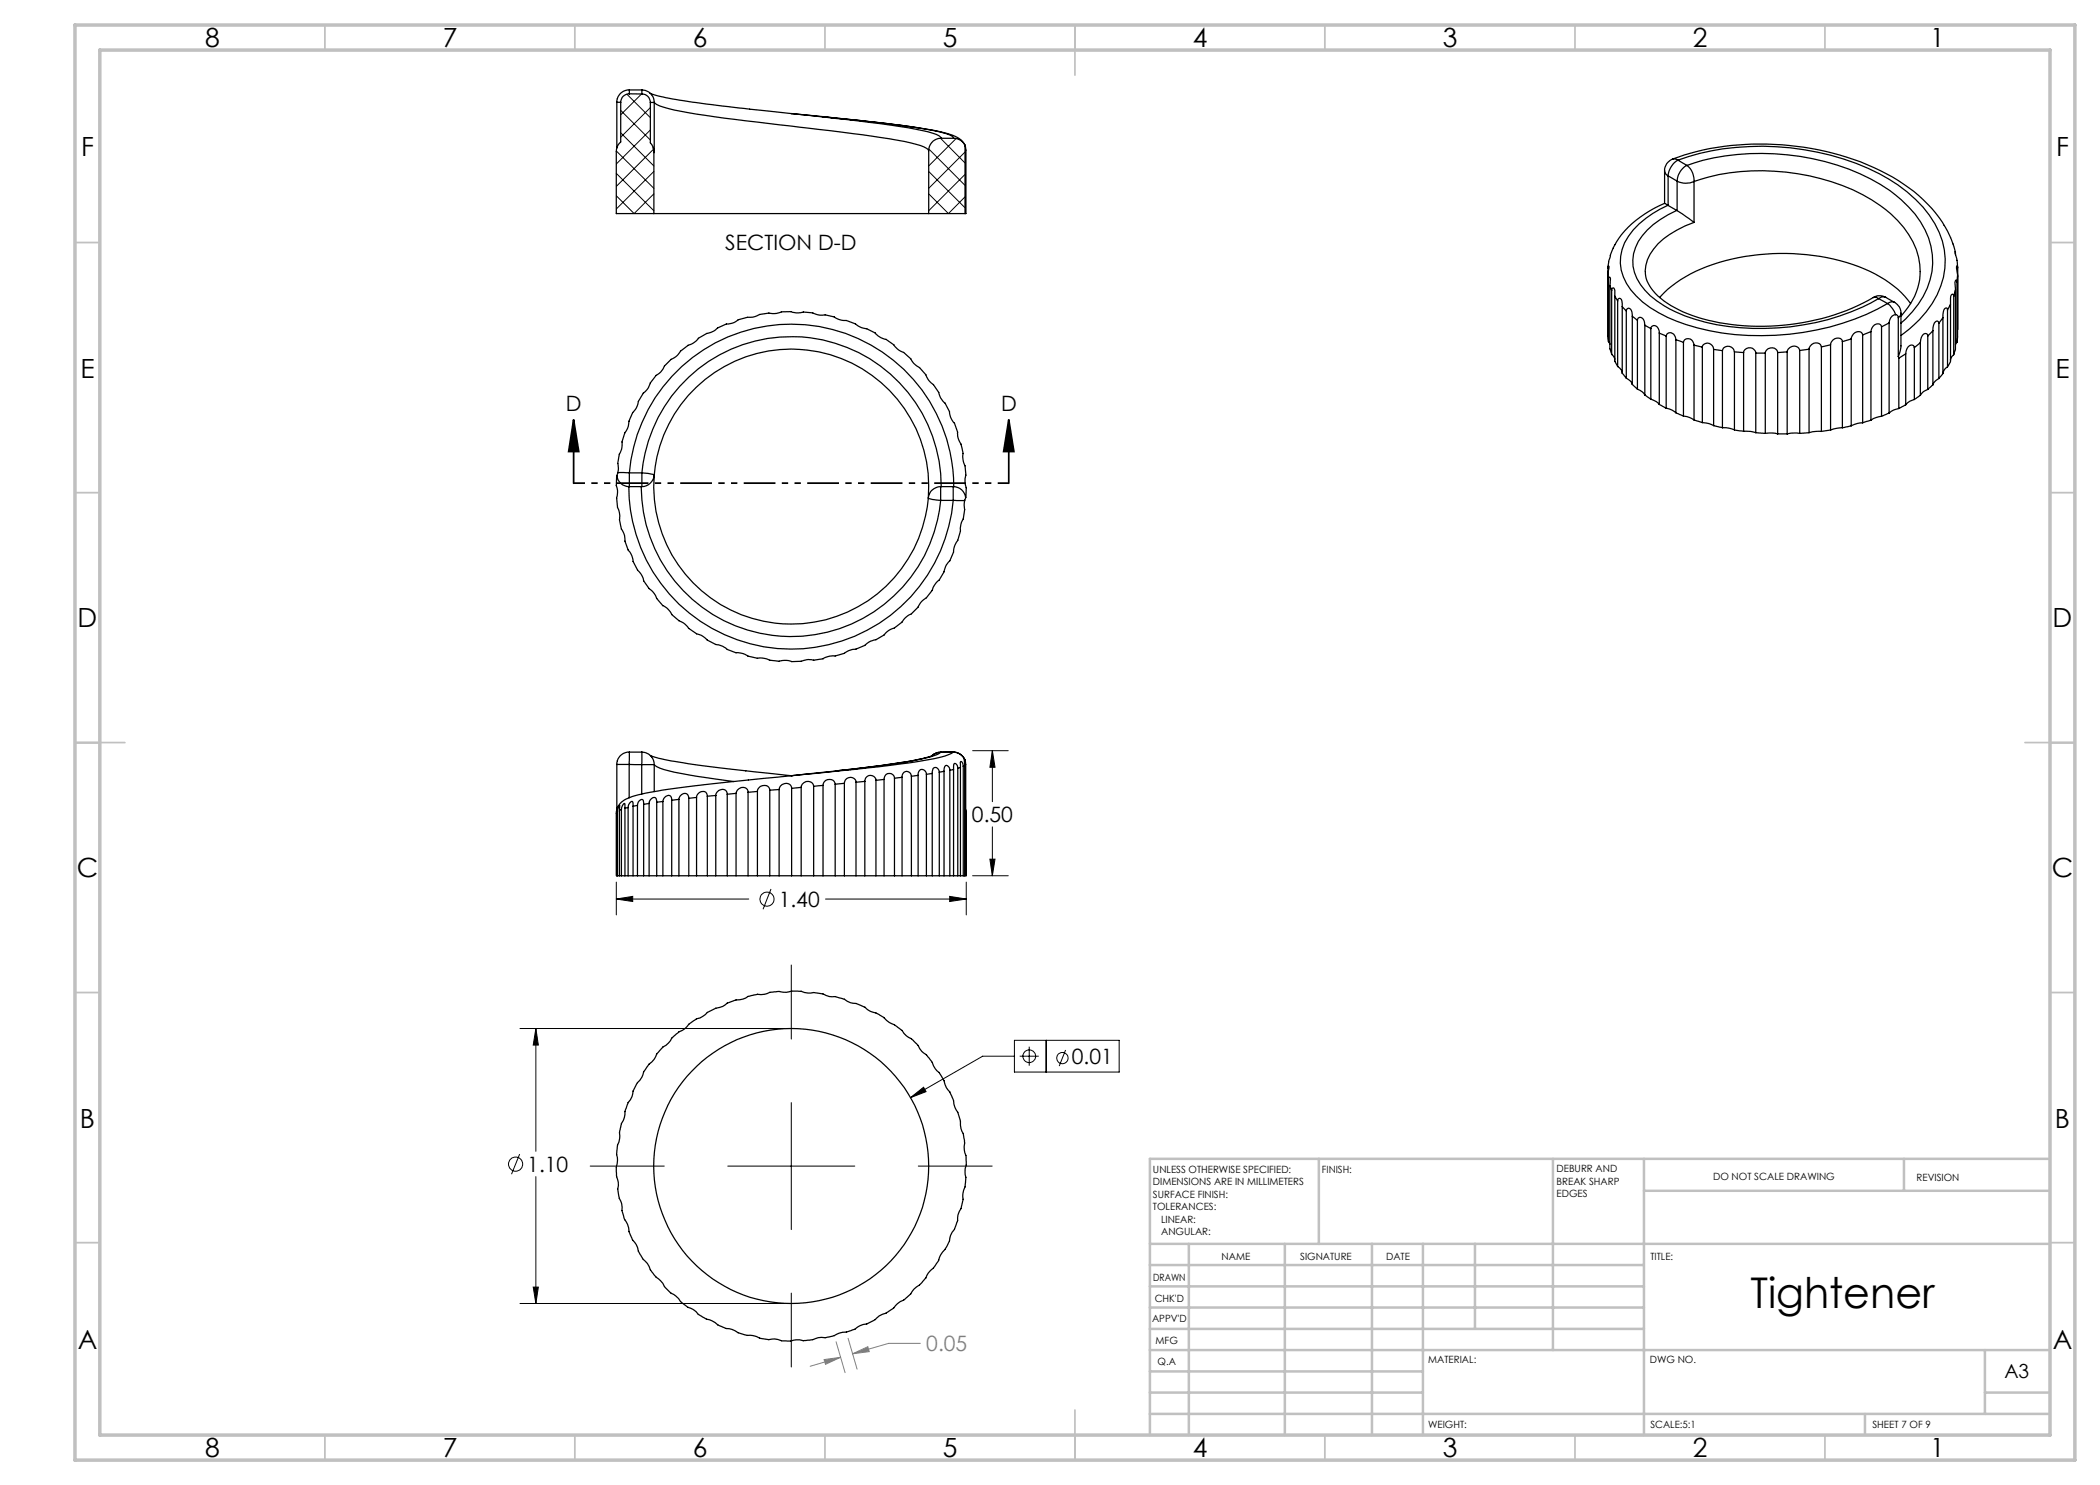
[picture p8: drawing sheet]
<svg xmlns="http://www.w3.org/2000/svg" width="420mm" height="297mm" viewBox="0 0 420 297" stroke-linecap="round" stroke-linejoin="round" font-family="sans-serif">
<g fill="none" stroke="#000" stroke-width=".25">
<path d="M125.9 18a2.41 2.41 0 0 0-2.5 2.5M125.9 18.8a1.69 1.69 0 0 0-1.8 1.7M125.9 18v.8M125.9 18h2.5M125.9 18.8h2.5M128.4 18a2.5 2.5 0 0 1 2.4 2.5M128.4 18.8a1.69 1.69 0 0 1 1.7 1.7M128.4 18v.8M130 18.7a46.6 46.6 0 0 0 10.3 2l9.6 1.1a756.8 756.8 0 0 1 31.6 3.7l4.1 .8a4.2 4.2 0 0 1 2.6 1.4M123.4 20.5h.7M123.4 20.5v9.1M124.1 20.5v7.9a2.42 2.42 0 0 0-.8 1.9v12.4h7.5"/>
<path d="M130.1 20.5v8.1a2.74 2.74 0 0 1 .7 1.7M130.1 20.5h.7M130.6 29.6l.2 .9M130.8 30.3v12.4M130.8 30.3v.2M130.8 20.5a3.5 3.5 0 0 0 2 .9 122.1 122.1 0 0 0 18.6 3l19 2.3a73.5 73.5 0 0 1 14.4 2.7l.8 .5 .1 .3M130.8 20.5v10M158.3 22.7l6.7 .7M158.3 22.7h.1M165 23.4l13.6 1.5a55.8 55.8 0 0 1 11.4 2.1l.7 .7M165.1 23.4l7.4 .8a111.4 111.4 0 0 1 17.5 2.7 4.4 4.4 0 0 1 3 2.2M185.7 30.2v12.5"/>
<path d="M188.2 27.7a2.46 2.46 0 0 0-2.5 2.5M188.2 27.7h2.5M190.7 27.7l.9 .1a2.26 2.26 0 0 1 1.4 1.3M193 29.1l.2 .9v12.7h-7.5M193 29.1h.1M193 29v.1M193 29.1v13.6M332.9 34.1l.2 .6 .5 .5M332.9 34.1v6.6M333.6 35.2l1.8 1M333.6 35.2v5.9M334.5 31.8a54.8 54.8 0 0 1 34.9-.3 36.6 36.6 0 0 1 17.7 11.1l1.4 1.8 1.6 3.1"/>
<path d="M334.5 31.8a2.45 2.45 0 0 0-1.6 2.3M334.5 31.8h.6l.5 .2M335.4 36.2a3.9 3.9 0 0 0 3.4 .1M335.4 36.2v5.9M335.6 32l1.8 1.1M335.6 32a4 4 0 0 0-2 3.2M335.6 32a52.4 52.4 0 0 1 42.2 3.8 22.8 22.8 0 0 1 10.7 12.4 15.4 15.4 0 0 1-3.2 14.1 25.7 25.7 0 0 1-5.1 4.8M337.4 33.1a3.8 3.8 0 0 1 1.4 3.2M337.4 33.1a3.8 3.8 0 0 0-2 3.1M337.4 33.1a48.2 48.2 0 0 1 30-.1 32.4 32.4 0 0 1 15.6 9.8 14.4 14.4 0 0 1-.5 19.5l-2.3 2.3M338.8 36.3a44.5 44.5 0 0 1 35.5 3.7 20.9 20.9 0 0 1 9 9.9 12.6 12.6 0 0 1-3.1 13.3M338.8 36.3v8.2"/>
<path d="M130.8 42.7h54.9M321.6 54.9v12.3l.1 1.1M321.6 54.9l.1 1M321.6 54.9v-1.5l.1-.2 .1 .3-.2 1.4M321.7 55.9l.2-.5 .2 .3-.1 1.4M321.7 55.9v12.4M321.7 52.4l-.1 1.1M322 57.1v12.7l.3 1.1M322 57.1l.3 1M322.1 51.1l-.4 1.2M322.1 51v.1M322.3 58.1l.2-.5h.3l.2 .5v1.2"/>
<path d="M322.3 58.1v12.8M323 48.9l-.9 2.1M323 59.3v12.9l.5 1.1M323 59.3l.5 .9M331.9 59.5a26.6 26.6 0 0 1 14.5-7.7 43.9 43.9 0 0 1 28.6 3 19.1 19.1 0 0 1 7.1 5.9M332.9 40.7a20.2 20.2 0 0 0-9.9 8.2M332.9 40.7l.7 .4M333.6 41.1a18.1 18.1 0 0 0-8.7 7.5 9 9 0 0 0 2.3 10.6 28.3 28.3 0 0 0 14.7 6.9 52.8 52.8 0 0 0 35.6-5.4M333.6 41.1h.1M333.6 41.1l1.8 1M335.4 42.1a16.5 16.5 0 0 0-7.7 6.2 7.9 7.9 0 0 0 1.3 9.7 23.6 23.6 0 0 0 12.1 6.4 49 49 0 0 0 34.6-4.7M335.4 42.1h.1"/>
<path d="M335.4 42.1l3.4 2.4M338.8 44.5a17.4 17.4 0 0 0-8.1 5.3 6.2 6.2 0 0 0 .4 8.9 23.9 23.9 0 0 0 12.8 5.9 46.9 46.9 0 0 0 30.7-5.1M374.6 59.5l.6-.1 .5 .3M375.7 59.7l1.8 1M377.2 59.5a2.51 2.51 0 0 0-2.6 0M377.2 59.5l-.9-.1-.6 .3M377.2 59.5l1.7 1M390.1 47.5l1 2.8M390.7 59.3l-.1-.4h-.2a3.2 3.2 0 0 0-.3 2M390.7 59.3v11.6M391.1 50.4l-.1-.1 .4 1.8M391.1 58v11.8l-.4 1.1"/>
<path d="M391.1 50.5v.4M391.1 58l-.4 1.3M391.4 52.1l.1 1.4M391.4 56.4l-.2-.4a.76 .76 0 0 0-.2 .9l.1 1.1M391.4 56.4v12M391.5 55.2l-.2-1.5 .1-.5 .1 .3v12.4M391.5 55.2l-.1 13.2M391.5 55.2l-.1 1.2M321.7 68.3l.3 .6M322.3 70.9l.4 .3 .3 .7M323.5 60.2l.2-.4 .2-.1a1.4 1.4 0 0 1 .5 1.6M323.5 73.3a1.58 1.58 0 0 1 .9 1.3"/>
<path d="M323.5 60.2v13.1M324.4 61.3l.9 .9M324.4 74.6l.9 1M324.4 61.3v13.3M325.3 62.2a.48 .48 0 0 1 .3-.5 .48 .48 0 0 1 .5 .2l.3 .5 .1 .8M325.3 75.6a1.88 1.88 0 0 1 1.2 1.3M325.3 62.2v13.4M326.5 76.9l1 .9M326.5 63.2l1 .9M326.5 63.2v13.7M327.5 64.1a.61 .61 0 0 1 .5-.7 .61 .61 0 0 1 .7 .5l.3 1.1M327.5 77.8a2.66 2.66 0 0 1 1.5 1.2"/>
<path d="M327.5 64.1v13.7M329 79l1.2 .8M329 65l1.2 .7M329 65v14M330.2 65.7a.77 .77 0 0 1 .7-.6 .77 .77 0 0 1 .8 .7l.2 .8M330.2 79.8a3.1 3.1 0 0 1 1.7 1.1M330.2 65.7v14.1M331.9 66.6l1.3 .6M331.9 66.6v14.3M333.2 67.2a.94 .94 0 0 1 1-.7 .94 .94 0 0 1 .9 .9l.1 .5M333.2 67.2v14.4M335.2 67.9l1.5 .6"/>
<path d="M335.2 67.9v14.6M336.7 68.5a1.07 1.07 0 0 1 1.2-.8 1.07 1.07 0 0 1 .9 1.1v.2M336.7 68.5v14.7M338.8 69l1.7 .4M338.8 69v15M340.5 69.4a1.16 1.16 0 0 1 1.3-.7 1.16 1.16 0 0 1 .9 1.2M340.5 69.4v15.1M342.7 69.9l1.8 .2M342.7 69.9v15.2M344.5 70.1a1.23 1.23 0 0 1 1.3-.8 1.23 1.23 0 0 1 1.1 1.1M344.5 70.1v15.4M346.9 70.4l1.8 .1"/>
<path d="M346.9 70.4v15.6M348.7 70.5a1.24 1.24 0 0 1 1.3-1 1.24 1.24 0 0 1 1.2 1.1M348.7 70.5v15.8M351.2 70.6h1.9M351.2 70.6v15.9M353.1 70.6v16.1M355.5 70.5a1.26 1.26 0 0 0-1.2-.9 1.26 1.26 0 0 0-1.2 1M355.5 70.5v16.3M357.4 70.4l-1.9 .1M357.4 70.4v16.4M359.9 70.1a1.29 1.29 0 0 0-1.3-.9 1.29 1.29 0 0 0-1.2 1.2M359.9 70.1v16.6"/>
<path d="M361.8 69.8l-1.9 .3M361.8 69.8v16.7M364.3 69.4a1.28 1.28 0 0 0-1.4-.8 1.28 1.28 0 0 0-1.1 1.2M364.3 69.4v16.9M366.1 69l-1.8 .4M366.1 69v17M368.5 68.3a1.15 1.15 0 0 0-1.1-.7 1.15 1.15 0 0 0-1.1 .8l-.2 .6M368.5 68.3v17.2M370.2 67.8l-1.7 .5M370.2 67.8v17.4M372.5 67a.9 .9 0 0 0-1.4-.5 1.78 1.78 0 0 0-.9 1.3M372.5 67v17.6"/>
<path d="M374.2 66.3l-1.7 .7M374.2 66.3v17.7M376.3 65.4a.82 .82 0 0 0-.6-.7 .82 .82 0 0 0-.8 .3 1.86 1.86 0 0 0-.7 1.3M376.3 65.4v17.9M377.5 60.7a1.37 1.37 0 0 1 2.2 .4l.3 .6 .2 .9M377.5 60.7a4.7 4.7 0 0 1 1.6 2.2M377.8 64.6l-1.5 .8M377.8 64.6v18M379.1 62.9a1.64 1.64 0 0 0-1.3 1.7M379.1 62.9a.55 .55 0 0 1 .6 .7M379.7 71.3l.1 .3M379.7 63.6v7.7"/>
<path d="M379.8 71.6v10.1M380.2 62.6v6.8l-.5 1.9M380.2 62.6l-.1 .5-.4 .5M381.1 70.8l-1.3 .8M381.1 70.8v10.2M382.9 69.5a.64 .64 0 0 0-.6-.5 .64 .64 0 0 0-.6 .3l-.5 .8-.1 .7M382.9 79.9a2.97 2.97 0 0 0-1.8 1.1M382.9 69.5v10.4M384.1 79.1l-1.2 .8M384.1 68.5l-1.2 1M384.1 68.5v10.6M385.6 67.2a.48 .48 0 0 0-.3-.5 .48 .48 0 0 0-.6 .1 2.2 2.2 0 0 0-.6 1.7"/>
<path d="M385.6 77.9a2.43 2.43 0 0 0-1.5 1.2M385.6 67.2v10.7M386.6 66.1l-1 1.1M386.6 77l-1 .9M386.6 66.1v10.9M387.8 64.7a.39 .39 0 0 0-.5-.5 2.1 2.1 0 0 0-.7 1.9M387.8 75.7a2.28 2.28 0 0 0-1.2 1.3M387.8 64.7v11M388.6 74.7l-.8 1M388.6 63.5l-.8 1.2M388.6 63.5v11.2M389.5 62l-.1-.4h-.1a1.37 1.37 0 0 0-.7 1.7v.2"/>
<path d="M389.5 73.4a1.78 1.78 0 0 0-.9 1.3M389.5 62v11.4M390.1 60.9v11.4l-.6 1.1M390.1 60.9l-.6 1.1M390.7 70.9a1.41 1.41 0 0 0-.6 1.2M391.4 68.4l-.3 .5M123.4 95.1l-.1 2a3.8 3.8 0 0 1 0 2.5l.2 1.9a3.8 3.8 0 0 1 .4 2.5l.4 1.8a3.3 3.3 0 0 1 .7 2.4l.6 1.8a3.5 3.5 0 0 1 1 2.3l.9 1.7a3.8 3.8 0 0 1 1.2 2.2l1.1 1.5a3.7 3.7 0 0 1 1.5 2l1.3 1.4a3.5 3.5 0 0 1 1.7 1.8l1.5 1.2a3.8 3.8 0 0 1 2 1.6l1.5 1a4 4 0 0 1 2.2 1.3l1.7 .9a3.6 3.6 0 0 1 2.3 1l1.7 .7a3.6 3.6 0 0 1 2.4 .6l1.9 .5a4.1 4.1 0 0 1 2.5 .3l1.8 .3a4.3 4.3 0 0 1 2.7 0h1.7a3.4 3.4 0 0 1 2.5-.3l1.9-.2a3.7 3.7 0 0 1 2.4-.6l1.9-.5a3.9 3.9 0 0 1 2.3-.9l1.8-.7a3.5 3.5 0 0 1 2.2-1.2l1.6-.9a3.6 3.6 0 0 1 2.1-1.4l1.5-1.2a3.8 3.8 0 0 1 1.9-1.6l1.3-1.4a3.7 3.7 0 0 1 1.7-1.8l1.1-1.5a3.9 3.9 0 0 1 1.5-2.1l.9-1.6a3.4 3.4 0 0 1 1.2-2.3l.7-1.7a3.8 3.8 0 0 1 .9-2.3l.5-1.9a3.7 3.7 0 0 1 .6-2.4l.2-1.9-.1-.9 .1-.9M123.4 95.1a2.48 2.48 0 0 0 2.4 2.2M123.5 94.5l.2-.8-.2-1 .4-1.9a3.3 3.3 0 0 0 .5-2.4l.6-1.8a3.8 3.8 0 0 0 .8-2.4l.7-1.7a3.5 3.5 0 0 0 1.2-2.2l1-1.7a3.6 3.6 0 0 0 1.4-2l1.1-1.5a3.3 3.3 0 0 0 1.7-1.9l1.3-1.3a3.5 3.5 0 0 0 1.9-1.7l1.5-1.1a3.7 3.7 0 0 0 2.1-1.4l1.6-1a4 4 0 0 0 2.2-1.1l1.8-.8a3.4 3.4 0 0 0 2.3-.8l1.9-.5a3.7 3.7 0 0 0 2.4-.6l1.9-.3a3.8 3.8 0 0 0 2.5-.2l1.9-.1a3.7 3.7 0 0 0 2.5 .1l1.9 .2a3.5 3.5 0 0 0 2.4 .4l1.9 .4a3.5 3.5 0 0 0 2.4 .7l1.8 .7a3.9 3.9 0 0 0 2.3 1l1.6 .8a3.5 3.5 0 0 0 2.2 1.3l1.6 1.1a3.7 3.7 0 0 0 1.9 1.5l1.4 1.3a3.5 3.5 0 0 0 1.8 1.7l1.3 1.5a3.6 3.6 0 0 0 1.5 1.9l1 1.6a3.4 3.4 0 0 0 1.3 2.1l.9 1.7a3.3 3.3 0 0 0 1 2.3l.6 1.8a3.5 3.5 0 0 0 .7 2.4l.4 1.9a3.8 3.8 0 0 0 .4 2.5l.2 1.8a3.8 3.8 0 0 0 .1 2.5l-.1 1.9M123.5 94.5l2.4 .1M123.5 94.5l-.1 .6M125.8 97.3a32.5 32.5 0 0 0 31.1 32.5 32.5 32.5 0 0 0 33.7-29.7"/>
<path d="M125.8 97.3h2.5M125.9 94.6a32.5 32.5 0 0 1 33.7-29.7 32.5 32.5 0 0 1 31.1 32.4M125.9 94.6h2.5M125.9 94.6l-.1 2.7M128.2 97.3a30 30 0 0 0 28.7 30 30 30 0 0 0 31.2-27.2M128.4 94.6a30 30 0 0 1 31.2-27.2 30 30 0 0 1 28.6 29.9M128.4 94.6l1.2 .1 1.2 .3M128.4 94.6l-.1 2.7M130.8 95a27.5 27.5 0 0 1 29.7-25.1 27.5 27.5 0 0 1 25.2 29.7M130.8 95a27.5 27.5 0 0 0 25.2 29.7 27.5 27.5 0 0 0 29.7-25.1M130.8 95a2.55 2.55 0 0 1-2.5 2.3M185.7 99.6l.8 .3 1.6 .2"/>
<path d="M188.1 97.3h2.5M188.1 97.3v2.8M188.1 97.3a2.48 2.48 0 0 0-2.4 2.3M190.6 97.3v2.8M190.6 97.3a2.35 2.35 0 0 1 2.5 2.4l-.2 .4M331.9 80.9l1.3 .7M333.2 81.6a3.9 3.9 0 0 1 2 .9M335.2 82.5l1.5 .7M336.7 83.2a4.1 4.1 0 0 1 2.1 .8M338.8 84l1.7 .5M340.5 84.5a4.5 4.5 0 0 1 2.2 .6M342.7 85.1l1.8 .4"/>
<path d="M344.5 85.5l1.4 .2 1 .3M346.9 86l1.8 .3M348.7 86.3h1.4l1.1 .2M351.2 86.5l1.9 .2M353.1 86.7l1.3-.1 1.1 .2M355.5 86.8h1.9M359.9 86.7l-1.1-.1-1.4 .2M361.8 86.5l-1.9 .2M364.3 86.3h-1.2l-1.3 .2M366.1 86l-1.8 .3M368.5 85.5l-1.1 .2-1.3 .3M370.2 85.2l-1.7 .3"/>
<path d="M372.5 84.6l-1.1 .1-1.2 .5M374.2 84l-1.7 .6M376.3 83.3l-1.1 .2-1 .5M377.8 82.6l-1.5 .7M379.8 81.7a3.5 3.5 0 0 0-2 .9M381.1 81l-1.3 .7M188.1 100.1h2.5M190.6 100.1h2.3M123.4 152.9h2.4M123.4 152.9v9M125.8 152.9h2.5M125.8 152.9v6.7"/>
<path d="M125.9 150.4a2.41 2.41 0 0 0-2.5 2.5M125.9 150.4l-.1 2.5M125.9 150.4h2.5M128.3 152.9h2.5M128.3 152.9v5.9M128.4 150.4a2.5 2.5 0 0 1 2.4 2.5M128.4 150.4l-.1 2.5M130.1 151.1v.1a86.7 86.7 0 0 0 15.3 2.5l3.8 .5M130.8 152.9a4.7 4.7 0 0 0 2.9 1.3 124.5 124.5 0 0 0 13.1 2.1M130.8 152.9v5.4M135.8 159.9l-1.5 .2M135.8 159.9v15.3"/>
<path d="M137.8 159.7a.91 .91 0 0 0-.7-1 .91 .91 0 0 0-1.1 .5l-.2 .7M137.8 159.7v15.5M139.3 159.5l-1.5 .2M139.3 159.5v15.7M141.5 159.2a1 1 0 0 0-.8-1 1 1 0 0 0-1.2 .7l-.2 .6M141.5 159.2v16M143.2 159.1l-1.7 .1M143.2 159.1v16.1M145.5 158.9a1.01 1.01 0 0 0-.7-1 1.01 1.01 0 0 0-1.1 .2l-.3 .4-.2 .6M145.5 158.9v16.3M147.2 158.7l-1.7 .2M147.2 158.7v16.5"/>
<path d="M149.1 154.2l9.2 .9M149.6 158.5a1.21 1.21 0 0 0-1.3-1 1.21 1.21 0 0 0-1.1 1.2M149.6 158.5v16.7M149.6 156l-.6 .1a180.2 180.2 0 0 0-22 3 4.9 4.9 0 0 0-3.5 2.4l-.2 1M151.5 158.3l-1.9 .2M151.5 158.3v16.9M154 158a1.25 1.25 0 0 0-1.4-.9 1.25 1.25 0 0 0-1.1 1.2M154 158v17.2M155.8 157.9v17.3M155.8 157.9l-1.8 .1M158.3 155.1h.1M158.3 157.7a1.27 1.27 0 0 0-1.3-1 1.27 1.27 0 0 0-1.2 1.2"/>
<path d="M158.3 157.7v17.5M160.2 157.5l-1.9 .2M160.2 157.5v17.7M162.7 157.3a1.27 1.27 0 0 0-1.3-1 1.27 1.27 0 0 0-1.2 1.2M162.7 157.3v17.9M164.6 157.1l-1.9 .2M164.6 157.1v18.1M167 156.8a1.23 1.23 0 0 0-1.3-.9 1.23 1.23 0 0 0-1.1 1.2M167 156.8v18.4M168.9 156.7l-1.9 .1M168.9 156.7v18.5M171.2 156.5a1.17 1.17 0 0 0-1.3-1 1.17 1.17 0 0 0-1 1.2"/>
<path d="M171.2 156.5v18.7M173 156.3l-1.8 .2M173 156.3v18.9M175.2 156.1a1.12 1.12 0 0 0-1.2-1 1.12 1.12 0 0 0-1 1.2M175.2 156.1v19.1M176.8 155.9l-1.6 .2M176.8 155.9v19.3M178.9 155.6a1.05 1.05 0 0 0-1.2-.9 1.05 1.05 0 0 0-.9 1.2M178.9 155.6v19.6M180.4 155.5l-1.5 .1M180.4 155.5v19.7M182.3 155.3a.95 .95 0 0 0-1.1-1 .95 .95 0 0 0-.8 1.2"/>
<path d="M182.3 155.3v19.9M183.6 155.1l-1.3 .2M183.6 155.1v20.1M185.3 154.9a.87 .87 0 0 0-1-1 .87 .87 0 0 0-.7 1.2M185.3 154.9v20.3M186.4 154.7l-1.1 .2M186.4 154.7v20.5M186.5 151.1a31 31 0 0 1-8.1 1.7l-11.3 1.4M187.9 154.4l-.1-.2a.7 .7 0 0 0-.8-.7 .7 .7 0 0 0-.6 .9v.3M187.9 154.4v20.8M188.1 150.4l-.8 .2-.8 .5 .8-.5 .8-.1M188.1 150.5l-.2 .2a33.2 33.2 0 0 1-9.1 2l-8.4 1.1-12.1 1.3"/>
<path d="M188.1 150.4h2.5M188.1 150.4v.1M188.8 154.3l-.9 .1M188.8 154.3v20.9M190 154.1l-.2-.6a.5 .5 0 0 0-.4-.4 .5 .5 0 0 0-.5 .2l-.1 1M190 154.1v21.1M190.6 150.4a2.46 2.46 0 0 1 2.4 1.7M190.6 150.4l-.8 .5a61.6 61.6 0 0 1-11.7 2.2l-28.4 2.9M190.6 150.4a2.53 2.53 0 0 1 2.3 1.5M190.6 150.4l-2.5 .1M190.6 150.4h.1M190.7 153.9l-.7 .2"/>
<path d="M190.7 153.9v21.3M191.6 153.7l-.1-.6-.5-.4a.69 .69 0 0 0-.3 .9v.3M191.6 153.7v21.5M192.1 153.5l-.5 .2M192.1 153.5v21.7M192.7 153.2l-.2-.5-.3-.4-.1 .2v1M192.7 153.2v22M192.9 151.9h-.1l.1 1.2M192.9 151.9l.2 1 .1 9.9M192.9 153.1l-.2 .1M192.9 153.1v22.1M123.3 162.5v12.7h.2"/>
<path d="M123.4 161.7l-.1 .7v12.8M123.5 175.2h.4M123.5 162.3l-.2 .2M123.5 162.3v12.9M123.9 162.1v-1l-.3 .5-.1 .7M123.9 175.2h.4M123.9 162.1v13.1M124.3 161.9l-.4 .2M124.3 175.2h.7M124.3 161.9v13.3M125 161.6l-.1-.9-.5 .6-.1 .6M125 175.2h.6"/>
<path d="M125 161.6v13.6M125.6 175.2h1M125.6 161.5l-.6 .1M125.6 161.5v13.7M126.6 161.3v-.8l-.2-.2a1.24 1.24 0 0 0-.8 1.2M126.6 175.2h.9M126.6 161.3v13.9M127.5 175.2h1.2M127.5 161.1l-.9 .2M127.5 161.1v14.1M128.7 160.9v-.4a.45 .45 0 0 0-.1-.4 .45 .45 0 0 0-.4-.2 1.16 1.16 0 0 0-.7 1.2M128.7 175.2h1.1"/>
<path d="M128.7 160.9v14.3M129.8 175.2h1.5M129.8 160.7l-1.1 .2M129.8 160.7v14.5M131.3 160.4v-.2a.56 .56 0 0 0-.7-.7 1.28 1.28 0 0 0-.8 1.2M131.3 175.2h1.3M131.3 160.4v14.8M132.6 175.2h1.7M132.6 160.3l-1.3 .1M132.6 160.3v14.9M134.3 160.1v-.3a.69 .69 0 0 0-.4-.7 .69 .69 0 0 0-.8 .2l-.3 .4-.2 .6M134.3 175.2h1.5"/>
<path d="M134.3 160.1v15.1M135.8 175.2h2M137.8 175.2h1.5M139.3 175.2h2.2M141.5 175.2h1.7M143.2 175.2h2.3M145.5 175.2h1.7M147.2 175.2h2.4M149.6 175.2h1.9M151.5 175.2h2.5M154 175.2h1.8M155.8 175.2h2.5"/>
<path d="M158.3 175.2h1.9M160.2 175.2h2.5M162.7 175.2h1.9M164.6 175.2h2.4M167 175.2h1.9M168.9 175.2h2.3M171.2 175.2h1.8M173 175.2h2.2M175.2 175.2h1.6M176.8 175.2h2.1M178.9 175.2h1.5M180.4 175.2h1.9"/>
<path d="M182.3 175.2h1.3M183.6 175.2h1.7M185.3 175.2h1.1M186.4 175.2h1.5M187.9 175.2h.9M188.8 175.2h1.2M190 175.2h.7M190.7 175.2h.9M191.6 175.2h.5M192.1 175.2h.6M192.7 175.2h.2M193.1 161.9l.2 .8"/>
<path d="M193.2 162.8v12.4h-.3M193.3 162.7l-.1 .1M193.3 162.7v12.5M134.3 207.6l1.5-1.2a7.2 7.2 0 0 0 2.3-1.8l1.2-.8a4.8 4.8 0 0 0 2.4-1.4l1.5-.8 1.3-.3 1-.7 1.7-.6 1.4-.2 1-.5 1.2-.3 2.1-.1 1.3-.5 1.6-.1 1.4 .2 1.1-.3 1.9 .1 1.4 .3 1.1-.1 1.9 .3 1.3 .5h1.1l1.9 .5 1.2 .8 1.1 .1 1.8 .7 1.1 .9 1.7 .6 .8 .5 1.3 1.1 1.4 .7 1.1 .9 .9 1.1 1 .5 1 1 1.1 1.6 .9 .7 .6 .7 .5 .8 .6 1.2 .9 .8 .9 1.6 .5 1.4 .7 .9 .6 1.5 .4 1.6 .6 1 .4 1.3 .2 1.9 .5 1 .2 1.9v1.4l.3 1.3 .1 1.7-.3 1.4 .2 1.1-.1 .9-.1 1-.4 1.3v1.4l-.4 1.6-.6 1.3-.1 1.1-.6 1.8-.8 1.2-.2 1.1-.5 1.1-1.3 1.7-.5 1.2-.9 1.4-1 1-.5 1-.8 .9-1.6 1.3-.7 1-1 .9-1.6 1-.9 1-1.4 .9-1.3 .6-1.1 .9-1.4 .7-1.4 .3-.9 .7-.9 .3-2.3 .5-1.5 .7-1.4 .2h-1.4l-1 .4-1.9 .2-1.5-.1-1 .2h-1.7l-1.6-.4-1.1 .1-1.6-.2-1.6-.6h-1.1l-1.9-.5-1.2-.7-1.1-.2-1.3-.5-1.6-1-1.1-.4-.8-.4-.8-.5-1.1-1-1-.4-1.5-1.2-.9-1.1-1.1-.7-1.1-1-.9-1.4-1.2-1-.8-1.1-.6-1.3-1-1-.8-1.4-.5-1.4-.7-.9-.5-1.1-.5-2-.7-1.2-.4-1.6-.1-1.4-.4-1-.4-1.9 .1-1.4-.3-1.1v-.9l.2-2.4-.2-1.3 .2-1.7 .4-1.3v-1.1l.4-1.9 .6-1.3 .1-1.1 .6-1.8 .8-1.2 .2-1.1 .8-1.5 1-1.3 .3-1 1-1.4 1.1-1.2 .5-1 .6-.7 .7-.7 1.1-.8z"/>
<circle cx="158.2" cy="233.2" r="27.5"/>
</g>
<g fill="none" stroke="#000" stroke-width=".2">
<path d="M125.4 18.8l4.7 4.7M128.3 18.8l-4.2 4.2M123.3 34.7l7.5 7.5M123.3 30.2l7.5 7.5M124.1 26.6l6.7 6.6M124.1 22.1l6 5.9M130.1 21.5l-6 5.9M130.1 26l-6.8 6.8M130.7 29.8l-7.4 7.5M130.8 34.3l-7.5 7.5M130.8 38.8l-4 3.9-3.5-3.5M185.7 38.8l4 3.9 3.3-3.3"/>
<path d="M185.7 34.3l7.3 7.3M185.8 29.8l7.2 7.3M188.1 27.7l4.9 4.9M191.2 27.7l-5.5 5.5M193 30.4l-7.3 7.3M193 34.9l-7.3 7.3M194.5 150.1h7.1M198.5 150.1l.5 3.4h-1zM198.5 150.1v10.2M123.3 179.8l3.2-.5v1zM123.3 176.4v6.6M123.3 179.8h26.5"/>
<path d="M154.2 177.8l-1.6 4.1M165.1 179.8h28.2M189.9 179.3l3.4 .5-3.4 .5zM193.3 176.4v6.6M194.5 175.2h7.1M198 171.8h1l-.5 3.4zM198.5 165.4v9.8M158.3 193v14.8M104 205.7h53M107.2 205.7l.5 3.3h-1.1zM107.2 205.7v24.6M182.1 219.5l2.6-2.1 .5 .9z"/>
<path d="M202.9 211.2h-6.4l-14.4 8.3M202.9 208.1h20.9v6.3h-20.9zM203.9 211.2h3.9M205.8 209.3v3.8M209.2 208.1v6.3M213.1 210l-1.3 3.2M103.9 230.8l-1.6 4M107.2 235.3v25.4M118 233.2h14.9M145.6 233.2h25.4M158.3 220.5v25.4M183.7 233.2h14.7"/>
<path d="M106.6 257.4h1.1l-.5 3.3zM158.3 258.6v14.8M104 260.7h53"/>
<circle cx="153.4" cy="179.8" r="1.4"/>
<circle cx="205.8" cy="211.3" r="1.27"/>
<circle cx="212.5" cy="211.6" r="1.13"/>
<circle cx="103.1" cy="232.8" r="1.42"/>
</g>
<path d="M114.7 84l1 6.3h-2zM114.7 84v12.7M201.8 84l1 6.3h-2.1zM201.8 84v12.7" fill="none" stroke="#000" stroke-width=".35"/>
<path d="M164.8 271.9l3.3-.4-3 1.4zM167.2 268.4l1.8 6.1M168.1 271.5l-6.1 1.8M169.6 267.6l1.8 6.2M170.5 270.8l3.1-1.5 .2 1zM184.1 268.7h-6.4l-7.2 2.1" fill="none" stroke="#808080" stroke-width=".2"/>
<path d="M201.8 96.6h-87" fill="none" stroke="#000" stroke-width=".35" stroke-dasharray="6.3 1.3 1.3 1.3 1.3 1.3" stroke-dashoffset="4.1" stroke-linecap="butt"/>
<g fill="none" stroke="#c0c0c0" stroke-width=".35">
<path d="M65 5v5M115 5v5M165 5v5M215 5v10M265 5v5M315 5v5M365 5v5M15 48.5h5M410 48.5h5M15 98.5h5M410 98.5h5M15 148.5h10"/>
<path d="M405 148.5h10M15 198.5h5M410 198.5h5M15 248.5h5M410 248.5h5M65 287v5M115 287v5M165 287v5M215 282v10M265 287v5M315 287v5M365 287v5"/>
</g>
<g fill="none" stroke="#c0c0c0" stroke-width=".5">
<path d="M263.8 231.8v17M310.6 231.8v38.2M328.8 231.8v55.2M328.8 238.2h81.2M380.8 231.8v6.4M410 231.8h-180v55.2M230 248.8h180M230 257.3h98.8M230 253h98.8M237.8 248.8v38.2M257 248.8v38.2M274.4 248.8v38.2"/>
<path d="M284.6 248.8v38.2M295 248.8v17M230 265.8h98.8M230 261.5h98.8M230 278.5h54.6M230 274.3h54.6M230 270h180M397 278.5h13M397 270v12.8M230 282.8h180M373 282.8v4.2"/>
</g>
<path d="M15 5h400v287h-400zM20 10h390v277h-390z" fill="none" stroke="#c0c0c0" stroke-width=".7"/>
<g fill="#000">
<path d="M201.8 84l1 6.3h-2.1zM114.7 84l1 6.3h-2z"/>
<path d="M123.3 179.8l3.2-.5v1zM189.9 179.3l3.4 .5-3.4 .5zM198 171.8h1l-.5 3.4zM198.5 150.1l.5 3.4h-1zM107.2 205.7l.5 3.3h-1.1zM106.6 257.4h1.1l-.5 3.3zM182.1 219.5l2.6-2.1 .5 .9z"/>
</g>
<path d="M164.8 271.9l3.3-.4-3 1.4zM170.5 270.8l3.1-1.5 .2 1z" fill="#808080"/>
<text font-size="8.5" x="350.1" y="261.6">Tightener</text>
<g font-size="5.3">
<text x="41" y="9.5">8</text>
<text x="88.5" y="9.5">7</text>
<text x="138.5" y="9.5">6</text>
<text x="188.5" y="9.5">5</text>
<text x="238.5" y="9.5">4</text>
<text x="288.5" y="9.5">3</text>
<text x="338.5" y="9.5">2</text>
<text x="386" y="9.5">1</text>
<text x="16.2" y="31.2">F</text>
<text x="411.2" y="31.2">F</text>
<text x="16.1" y="75.5">E</text>
<text x="411.1" y="75.5">E</text>
<text x="15.5" y="125.5">D</text>
<text x="410.5" y="125.5">D</text>
<text x="15.4" y="175.5">C</text>
<text x="410.4" y="175.5">C</text>
<text x="16" y="225.5">B</text>
<text x="411" y="225.5">B</text>
<text x="15.5" y="269.7">A</text>
<text x="410.5" y="269.7">A</text>
<text x="41" y="291.5">8</text>
<text x="88.5" y="291.5">7</text>
<text x="138.5" y="291.5">6</text>
<text x="188.5" y="291.5">5</text>
<text x="238.5" y="291.5">4</text>
<text x="288.5" y="291.5">3</text>
<text x="338.5" y="291.5">2</text>
<text x="386" y="291.5">1</text>
</g>
<g font-size="4.2">
<text x="145.1" y="50">SECTION D-D</text>
<text x="113.2" y="82.1">D</text>
<text x="200.2" y="82.1">D</text>
<text x="194.4" y="164.4">0.50</text>
<text x="155.7" y="181.4">1.40</text>
<text x="214.4" y="212.8">0.01</text>
<text x="105.5" y="234.4">1.10</text>
</g>
<text font-size="4.2" fill="#808080" x="185.3" y="270.2">0.05</text>
<text font-size="3.9" x="400.9" y="275.5">A3</text>
<g font-size="2">
<text x="230.6" y="234.6">UNLESS OTHERWISE SPECIFIED:</text>
<text x="230.6" y="237.1">DIMENSIONS ARE IN MILLIMETERS</text>
<text x="230.6" y="239.6">SURFACE FINISH:</text>
<text x="264.4" y="234.6">FINISH:</text>
<text x="311.3" y="234.5">DEBURR AND</text>
<text x="311.3" y="237">BREAK SHARP</text>
<text x="311.3" y="239.5">EDGES</text>
<text x="342.6" y="236">DO NOT SCALE DRAWING</text>
<text x="383.3" y="236.2">REVISION</text>
<text x="230.6" y="242.1">TOLERANCES:</text>
<text x="232.2" y="244.6">LINEAR:</text>
<text x="232.2" y="247.1">ANGULAR:</text>
<text x="244.3" y="252">NAME</text>
<text x="260" y="251.9">SIGNATURE</text>
<text x="277.2" y="251.9">DATE</text>
<text x="330.1" y="251.9">TITLE:</text>
<text x="230.6" y="256.1">DRAWN</text>
<text x="230.9" y="260.3">CHK'D</text>
<text x="230.4" y="264.4">APPV'D</text>
<text x="231.1" y="268.8">MFG</text>
<text x="231.5" y="273">Q.A</text>
<text x="285.6" y="272.5">MATERIAL:</text>
<text x="330" y="272.5">DWG NO.</text>
<text x="285.6" y="285.5">WEIGHT:</text>
<text x="330.1" y="285.6">SCALE:5:1</text>
<text x="374.5" y="285.6">SHEET 7 OF 9</text>
</g>
</svg>
